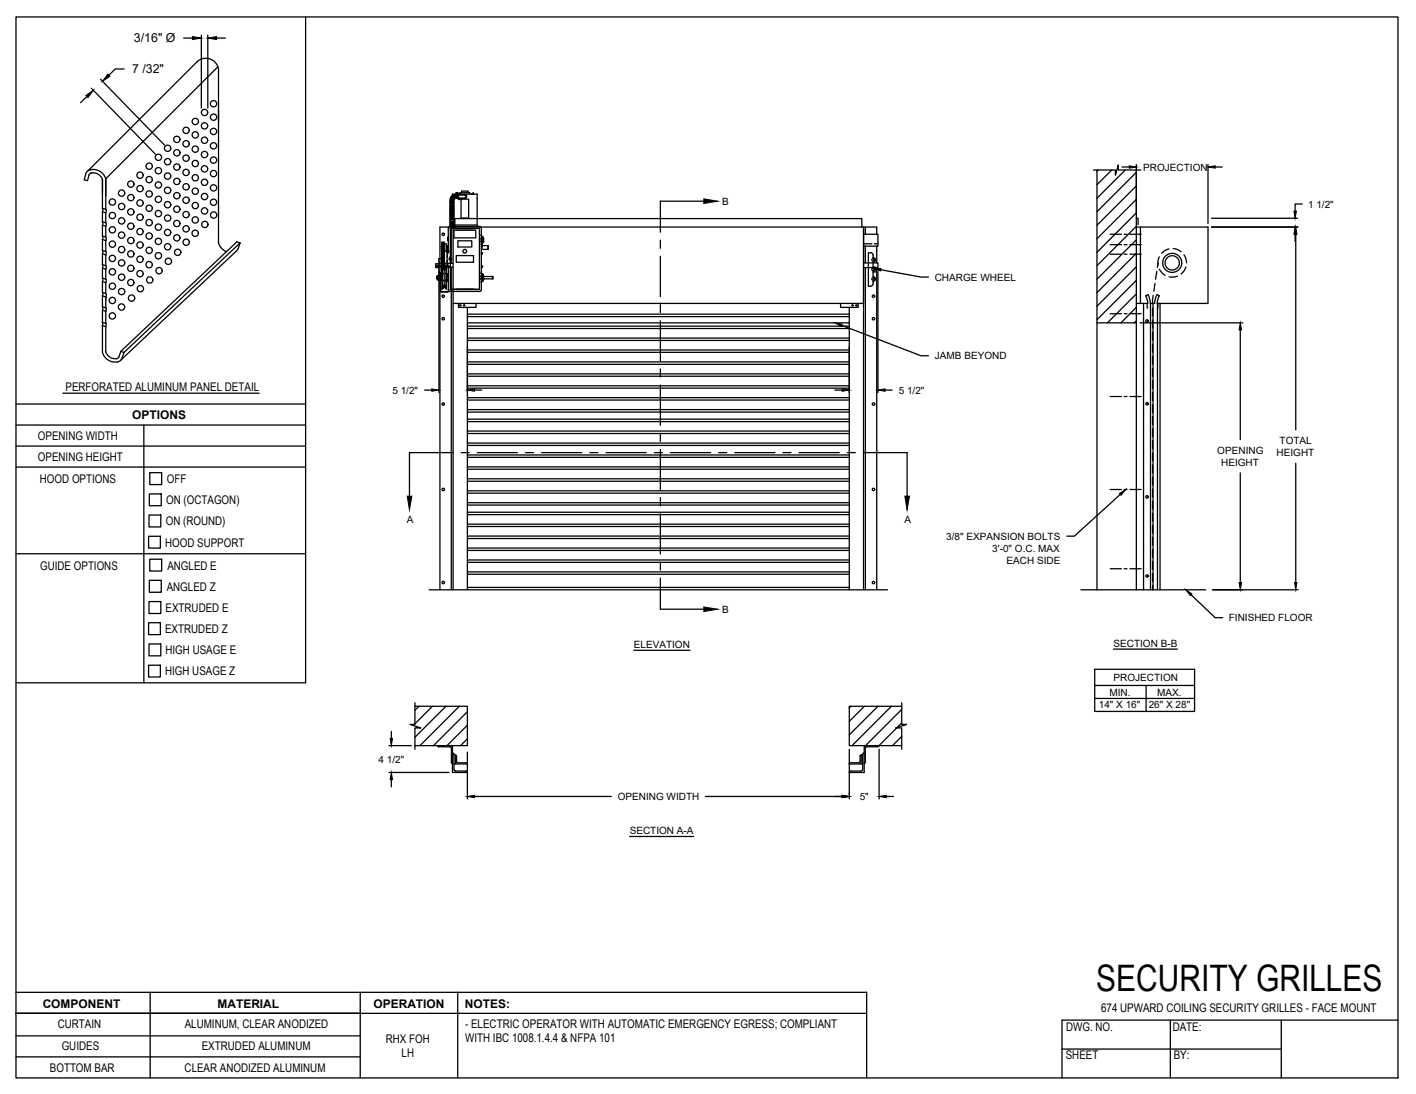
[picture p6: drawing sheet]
<svg xmlns="http://www.w3.org/2000/svg" width="279mm" height="216mm" viewBox="0 0 279 216" stroke-linecap="round" stroke-linejoin="round" font-family="sans-serif">
<!-- layer: RHX LH F.O.H. -->
<g fill="none" stroke="#000" stroke-width=".25">
<path d="M88.8 39.9v.1M88.8 39.7v.1M88.8 39.4v.1M88.9 39.5l.6 .1v.1h-.6M88.9 39.5v.2M88.9 39.8h.6v.1h-.6zM88.9 39.2v.3h.6v.1M88.9 39.2l.6 .2 .1-.1M88.9 39.2h.1M88.9 39.1v.1M88.9 39.1l.7 .2M89 38.9l-.1 .2"/>
<path d="M89 38.9h.1M89 38.9l.6 .4M89.1 38.8l-.1 .1M89.1 38.8l.5 .4M89.3 38.7l-.2 .1M89.3 38.6v-.3h1.1l.2-.1 .2 .1h3.3v6.4M89.3 38.7h.1M89.3 38.7l.4 .5M89.4 38.6l.3 .6M89.5 39.9v.1M89.5 39.7v.1M89.5 39.4v.1"/>
<path d="M89.6 38.5l-.3 .2M89.6 39.2v.1M89.6 39.2h.1M89.7 38.5l.2 .6M89.7 39.2h-.1M89.8 39.1h-.1M89.9 39.1h-.2M89.9 39.1h.1M89.9 38.5v.6M89.9 38.5h.1M90 39.1h.1M90 39.1v-.6h.1v.6"/>
<path d="M90 38.3h.3M90 38.4l-.4 .1 .2 .7M90 38.2h.1M90 38.2h.2M90 38.2h.3M90.1 39.1h.1M90.1 38.4h.1M90.2 38.2h.1M90.2 38.2v.1M90.2 39.1h.3l.1 .2 .1-.1h-.1M90.3 38.2v.1M90.3 38.2h.1"/>
<path d="M90.4 38.5h-.2v.6M90.4 39.2l.2 .2 .2-.2M90.4 38.4l.2-.2v.2M90.4 39.2h.1M90.4 38.4h.1M90.4 38.4v.8M90.5 39.2h.1M90.5 38.4h.1M90.6 39.3h.1M90.6 38.3h.1M90.6 39.2l-.1 .1M90.6 38.4h-.1"/>
<path d="M90.6 38.3l-.1 .1M90.6 38.4h.1M90.6 39.2h-.1M90.6 39.2v.1M90.6 39.2h.1M90.6 39.1v.1M90.6 38.3v.1M90.7 38.3h.1M90.7 38.4h-.1M90.7 38.4h.7M90.7 39.1h.7M90.8 38.4h.2z"/>
<path d="M90.8 39.2h.2h-.2M90.8 38.3v-.3h1.9v.3M90.8 38.4h.1M90.8 39.1v.1M91 39.3h1.5v3.7h-1.5zM91 38.4h.7a.35 .35 0 0 1 .4 .4 .35 .35 0 0 1-.4 .3M91 38.4l.7 .1a.31 .31 0 0 1 .3 .3 .31 .31 0 0 1-.3 .3M91.1 38v-.3h1.3v.3M91.6 38.4a.37 .37 0 0 1 .5 .3 .37 .37 0 0 1-.4 .4M91.6 39.1l.1 .1M91.7 39.1l-.7 .1M91.8 38.5a.32 .32 0 0 1 .2 .3 .32 .32 0 0 1-.2 .3"/>
<path d="M93.2 38.2h.1M93.2 38.2h.2M93.3 38.2v.1M93.4 38.2v.1M93.4 38.2h.1M93.4 38.3h.1M93.4 38.2l.1 .1M93.5 38.3h-.4M215.8 33.5h4.3v1.1l.6-2v.9h4.4M216.5 33.5v82.9M216.7 33.5l-.2 .3M219.4 33.5l-2.9 2.9"/>
<path d="M222 33.5l-5.5 5.6M224.2 36.7l-7.7 7.8M224.2 39.3l-7.7 7.8M224.2 33.5v82.9M224.2 34l-7.7 7.8M86 52.3h.6M86 52.5h.6M86.2 55h.1M86.2 54.6h.1M86.2 54.6v.4M86.4 55.2h.1zM86.4 55.2h.1"/>
<path d="M86.5 55.1v.1M86.5 55.1h-.1M86.5 55.1h.1M86.5 55.1l.1 .1M86.6 55.2h.1M86.6 52h-.6v.8h.6M86.7 55.3l.2 .1M86.7 54.4h-.4v.8h.4M86.7 54.2h.2M86.7 54.2v.1M86.7 54.2v1.2M86.8 52.7v63.7"/>
<path d="M86.8 51h-.2v2.8l.6 .1M86.9 52.4l.1 .1zM86.9 57.4l.2 .2h1.4l-1.5-.2M86.9 57.4v-3.4l.1 3.4M86.9 56.3h.1M87 54.3v.9M87 55.3h.1M87 51h-.2M87 54.3h.1M87 55.2v.1M87.1 54.7v.2M87.1 54.4h.1"/>
<path d="M87.1 48.5v.7v-.2M87.1 49h.1M87.1 48.9h.1M87.1 49.5h.5M87.1 48.6h.1M87.1 48.5h.1M87.1 49.4h.1M87.1 49.2h.1M87.1 48.4h.1M87.1 48.1h.6M87.1 48.3h.1M87.1 48.1h.1"/>
<path d="M87.1 49.8h.6M87.1 49.7h.1M87.1 49.6h.1M87.1 47.9h.1M87.1 50h.6v.2M87.1 50h.1M87.1 50.3h.6v.6M87.1 50.2h.1M87.1 50.5h.6M87.1 50.4h.1M87.1 50.7h.6M87.1 50.7h.1"/>
<path d="M87.1 50.9h.6v.4M87.1 50.9h.1M87.1 51.2h.6M87.1 51.1h.1M87.1 51.4h.6v.2M87.1 51.3h.1M87.1 51.6h.6v.2M87.1 51.6h.1M87.1 51.8h.1M87.1 52.1h.6v.2M87.1 52h.1M87.1 51.9h.1"/>
<path d="M87.1 52.3h1.3M87.1 52.3h.1M87.1 52.5h.1M87.1 52.8h.1M87.1 53h.1M87.1 52.9h.1M87.1 53.3h.1M87.1 53.2h.1M87.1 53.5h.1M87.1 53.4h.1M87.1 53.6h.1M87.1 53.9h.1"/>
<path d="M87.1 54.2h.1M87.1 54.1h.1M87.1 54.3h.1M87.1 55.2l.1 .1M87.2 48.6h.1l-.1 .2M87.2 48.2l.1 .2M87.2 47.9l.1 .1M87.2 49.1h.1M87.2 47.8h.5M87.2 54.4v-6.6h.5v8.5M87.2 51.9h.5M87.2 55.3h.1"/>
<path d="M87.2 54h.1M87.2 52.9h.1M87.2 53.1h.1M87.2 53.4h.1M87.2 53.6h.1M87.2 53.8h.1M87.2 54.3h.1M87.2 54.4h.1M87.2 55.2h-.1M87.2 52.6l.1 .3M87.2 52.7h-.1M87.2 53.7h-.1"/>
<path d="M87.2 54.3v1M87.3 49.1l-.1 .2M87.3 49.5l-.1 .2M87.3 49.8l-.1 .1M87.3 50l-.1 .1M87.3 50.2l-.1 .2M87.3 50.5l-.1 .1M87.3 50.7l-.1 .1M87.3 50.9v.2l-.3-.1M87.3 51.2l-.1 .1M87.3 51.4l-.1 .1M87.3 51.6l-.1 .2"/>
<path d="M87.3 51.9l-.1 .1M87.3 52.1l-.1 .1M87.3 52.3l-.1 .1M87.3 48.7h.1M87.3 49.2h.3M87.3 48.3h.1M87.3 52.6v4.4v-4.4M87.3 52.6l.2 .1v.3M87.3 49.2h.1M87.3 49.5v.1M87.3 49.5h.1M87.3 48.3v.1"/>
<path d="M87.3 49.1v.1M87.3 53l.2 .2M87.3 49.1h.1M87.3 49.6h.1M87.3 49.6h.2M87.3 49.1h.2M87.3 49.5l.2 .1M87.3 49.8h.1M87.3 54h.1M87.3 56.7v.1M87.4 48.6h.1M87.4 48.6l-.1 .1"/>
<path d="M87.4 49.6h.1M87.4 49.8h.1M87.4 55.4h.1M87.4 54h.1M87.5 55.4h-.2M87.5 48.6v.2h-.2M87.5 49.1h-.1M87.5 49.1h.1M87.5 49.8h.1M87.5 52.8h.2v.1M87.5 56.3l-.2 .2M87.5 49.5v.1"/>
<path d="M87.5 49.1l.1 .2M87.5 56.3h.1M87.5 53l.1 .2M87.5 56.5v.4h-.2M87.5 49.2h.1M87.5 48.3h.1M87.5 49.5h.1M87.5 48.7h.1M87.5 53h.2v.2M87.6 56.4l-.1 .3M87.6 48.2v.2h-.4M87.6 47.9v.1"/>
<path d="M87.6 48.6v.2M87.6 49.5v.2M87.6 49.8v.1M87.6 50v.1M87.6 50.2v.2M87.6 50.5v.1M87.6 50.7v.1M87.6 50.9v.2M87.6 51.2v.1M87.6 51.4v.1M87.6 51.6v.2M87.6 51.9v.1"/>
<path d="M87.6 52.1v.1M87.6 52.3v.1M87.6 52.6v.1M87.6 52.8v.1M87.6 56.4h.1M87.6 53.2h.1M87.7 56.3v.1M87.7 53.3h.1M87.7 53.2v.1M87.7 48.9v.1M87.7 48.5v.1M87.7 49.3v.1"/>
<path d="M87.7 47.9v.4M87.7 48.1h.1M87.7 49.7h.1M87.7 50.4h.1M87.7 50.7h.1M87.7 51.1h.1M87.7 52h.5M87.7 51.9v.1M87.7 53.2h.1M87.7 48.1h.4v1.5h-.4M87.7 49.6v.4M87.7 52.3v.2"/>
<path d="M87.7 52.6v.1M87.7 52.8h.1M87.7 56.4h.1M87.8 56.5v.4h.2M87.8 56.5v.2M87.8 52.8l-.1 .4M87.8 56.3l.2 .2M87.8 56.3h.1M87.8 55.4h.2M87.9 54h-.1M87.9 55.4h.1M87.9 54h.1"/>
<path d="M88 53l-.2 .2M88 56.7v.1M88 52.9v.1M88 56.9h.1M88 52.6l-.2 .2M88 53h.1M88 52.6v.3M88 52.6h.1M88.1 48.5h.4M88.1 49.2h.1M88.1 52.6l-.1 4.3M88.1 54h.1v1.6h-.1"/>
<path d="M88.1 52.8h.4M88.2 55.4v.1M88.2 54.1h.1M88.2 55h.1M88.2 54.6h.1M88.2 54.2h.3M88.2 54.4h.3M88.2 55.5h.1M88.2 51.4l.1 .8M88.2 49.7v1.1M88.3 48.6h.2M88.3 49.3v-.7l-.1 1"/>
<path d="M88.3 49.7h-.1M88.3 49.7h.1M88.3 49.3v.3l-.1 .1M88.3 55.5h-.1M88.3 55.2h.2h-.2M88.3 49.2h.2M88.3 55.2h.2M88.3 49.7v.3M88.3 54.1v.1M88.3 54.4v.2M88.3 55v.5M88.3 48.7h.2"/>
<path d="M88.3 55.4h.2M88.3 54.6h.2M88.3 55h.2M88.4 47.3h.1M88.4 47h.1M88.4 46.9v.6M88.4 46.9v.1M88.4 47.4h.1M88.4 49.6v.1h-.2M88.4 49.6h.1M88.4 49.7h.1M88.4 49.8h-.1"/>
<path d="M88.4 49.8l-.1-.2h.2l-.3 1.5 .3 1.5M88.4 46.9h.1M88.4 49.6v.1M88.4 52.5l-1.3 .1M88.5 47.2l-.1 .3M88.5 47l-.1 .2M88.8 52.6h-.3v4.6l.2 .3M88.8 57.5h5.9M88.8 51.1h.2M88.8 51.1l.1 .1 .1-.1M88.8 51.1h.1M88.8 51.1l.1-.1 .1 .1"/>
<path d="M88.8 40.9h.1a.37 .37 0 0 1 .3-.2 .37 .37 0 0 1 .3 .3l-.3-.1-.3 .1zM88.8 57.1l2.9-.1 2.9 .1M88.8 45.1l2.9 .1 2.9-.1M88.8 50.8l-.2 .3 .2 .2M88.8 43.2l.6-.1 .1 .3a.35 .35 0 0 0-.3-.3 .35 .35 0 0 0-.4 .3zM88.8 43.2a.35 .35 0 0 1 .4-.4 .35 .35 0 0 1 .3 .4M88.8 42.4a.35 .35 0 0 1 .4-.3 .35 .35 0 0 1 .3 .3M88.8 42.2a.35 .35 0 0 1 .4-.3 .35 .35 0 0 1 .3 .3M88.8 42a.35 .35 0 0 1 .4-.3 .35 .35 0 0 1 .3 .3M88.8 41.8a.35 .35 0 0 1 .4-.3 .35 .35 0 0 1 .3 .3M88.8 41.5a.35 .35 0 0 1 .4-.4 .35 .35 0 0 1 .3 .4M88.8 41.3a.35 .35 0 0 1 .4-.4 .35 .35 0 0 1 .3 .4"/>
<path d="M88.8 40.7l.1 .1M88.8 43.9v.1M88.8 44.6v.1M88.8 44.1v.1M88.8 44.3v.1M88.8 40.2v.1M88.8 40.4v.1M88.9 43.6a.33 .33 0 0 1 .3-.3 .33 .33 0 0 1 .3 .3M88.9 42.8l.4-.1 .2 .1v.2a.38 .38 0 0 0-.3-.3 .38 .38 0 0 0-.4 .3zM88.9 42.6l.4-.1 .2 .1v.2a.38 .38 0 0 0-.3-.3 .38 .38 0 0 0-.4 .3zM88.9 41.4h.5l.1 .3a.37 .37 0 0 0-.3-.3 .37 .37 0 0 0-.4 .3zM88.9 51.4h.1"/>
<path d="M88.9 50.8h.1M88.9 43.7h.6M88.9 43.1a.38 .38 0 0 1 .6 0M88.9 42.4a.38 .38 0 0 1 .6 0M88.9 42.2a.38 .38 0 0 1 .6 0M88.9 42a.38 .38 0 0 1 .6 0M88.9 41.8a.38 .38 0 0 1 .6 0M88.9 41.4a.35 .35 0 0 1 .3-.2 .35 .35 0 0 1 .3 .2M88.9 41.3a.35 .35 0 0 1 .3-.3 .35 .35 0 0 1 .3 .3M88.9 40.7h.6M88.9 40.8h.6M88.9 40v.2"/>
<path d="M88.9 40.3v.1M88.9 40.5v.2M88.9 40.8v.1M88.9 41.8h.1M88.9 42h.1M88.9 42.2h.1M88.9 42.4h.1M88.9 43.1h.1M88.9 43.7v.2h.6v-.2M88.9 44v.1M88.9 44.2v.1M88.9 44.4h.6v.2h-.6z"/>
<path d="M88.9 44.7h.1M88.9 45.1v5.8M88.9 51.3v5.8M88.9 40h.6v.2h-.6M88.9 40.3h.6v.1h-.6M88.9 40.5h.6v.2M88.9 44h.6v.1h-.6M88.9 44.2h.6v.1h-.6M88.9 44.7h.6M88.9 45.1h5.7v12h-5.7M88.9 43.6v.2M89 51.1h.1"/>
<path d="M89 44.8v7.2M89 52.7v63.7M89.4 52h-2.8v.7h2.8M89.4 44.8v71.6M89.4 59.9h81M89.4 43.6l.1 .2M89.5 43.9v.1M89.5 44.6v.1M89.5 44.1v.1M89.5 44.3v.1M89.5 40.2v.1M89.5 40.4v.1"/>
<path d="M89.5 42.6a.37 .37 0 0 0-.3-.2 .37 .37 0 0 0-.4 .2 .35 .35 0 0 1 .4-.3 .35 .35 0 0 1 .3 .3M89.5 40.7v.1M89.5 40.8v.1M89.5 41.8h.1M89.5 42h.1M89.5 42.2h.1M89.5 42.4h.1M89.5 43.1h.1M89.6 44.4h4.5M89.6 45.4h4.3v1.5h-4.3zM89.7 44.8v-1.7h80.4v1.7M90 50.4h3.4v1.4h-3.4z"/>
<path d="M90.4 47.5h2.7v1.2h-2.7zM90.5 59.9v.8h3.4v-.8M94.9 54.6h.1M94.9 47.1l.5 .1zM94.9 54.6h.5M94.9 54.5h.5M94.9 55.2h.5M94.9 47.7h.5M94.9 47.1h.5M95 55h2.2M95 47.1v-2.1l-.2-.3h-6.2l-.1 .3v4.6h.3M95 53.9h.1"/>
<path d="M95 46.5h.1M95 54.6h.1M95 54.6h.2M95 47.6h.1M95 55h.1M95 47.2h.1M95 47.2h.2M95 53.9l.4 .6M95 53.9l.4 .5M95 46.5l.4 .5M95 55.7h.1M95 48.3h.1"/>
<path d="M95 55.2v2l-.3 .3M95 49.2h1.3M95 49.8h.1M95 52.5h.2v.3M95 52.8h.2M95 50.2h.1M95 49.9h.1M95 47.2v.4M95 47.7v6.8M95 54.6v.4M95 46.5l.4 .6M95.1 49.9l-.1 .2"/>
<path d="M95.1 49.8v.4M95.1 49.8v.1M95.1 50.1v.1M95.1 55h.1M95.1 47.2h.1M95.1 47.5v.1M95.1 54.7l.1-.1-.1 .4v-.1M95.1 47.2v.3v-.3M95.1 47.5l.1 .1M95.1 54.1h.2M95.1 48.1v.7l-.1 .2M95.1 48.5h1.2v.7v-.7"/>
<path d="M95.1 55.5h.2zM95.1 47.6h.1M95.2 47.6h.2h-.4M95.2 52.7v.1M95.2 47.2h.1M95.2 47.6h.1M95.3 54.1v.2M95.3 55.3v.2M95.3 54.4h.1M95.3 46.9h.1M95.3 55.2h.1M95.3 47.8h.1"/>
<path d="M95.3 46.9l.1 .1M95.3 54.4l.1 .1M95.3 54.6h-.1M95.3 47.1h-.1M95.4 47.8l-.4 .5M95.4 55.2l-.4 .5M95.4 54.4h.1M95.4 47h.1M95.4 47.7l-.1 .1M95.4 55.1l-.1 .1M95.4 47.1h.1M95.4 55.2h.1"/>
<path d="M95.4 47.7h.1M95.4 47.7l-.4 .6M95.4 47.1v.6M95.4 54.5v.7M95.4 54.6h1.8M97.2 54.6h.1M97.2 54.6v.4M97.2 55h.1M165.9 59.9v.8h3.4v-.8M170.4 51.9h2.8v.9h-2.8M170.4 46.2h2.8v2.4h-2.8M170.4 48.1h1.6"/>
<path d="M170.4 44.8v71.6M170.8 44.8v1.4M170.8 48.6v3.3M170.8 52.8v63.6M172.3 50.8a.48 .48 0 0 1 .4 .5 .48 .48 0 0 1-.4 .5v.9h.5M172.3 52.7a.48 .48 0 0 1 .4 .5 .48 .48 0 0 1-.4 .5M172.3 50.8l-.1-.7-.2-.2h-.7v6.6h.5l.4-.3 .1-.7a.48 .48 0 0 0 .4-.4 .48 .48 0 0 0-.4-.5v-.9M172.3 53.7h.5M172.5 48.1h.7M173 46.2v-1.4h-86.2v7.2M173 48.6v3.3M173 52.8v63.6"/>
<path d="M219.1 50.2h2.2M219.1 48.3h2.2M219.1 46.2h2.2M221.8 50.2h.6M221.8 48.3h.6M221.8 46.2h.6M222.9 50.2h2.3M222.9 48.3h2.3M222.9 46.2h2.3M224.2 42l-7.7 7.8M224.2 44.8h14.2v15.1h-10.1l.1-.8 .4-.7-.5-.3M224.2 43.1h.4v1.2"/>
<path d="M224.2 44.7l-7.7 7.7M224.2 47.3l-7.7 7.8M224.2 50l-7.7 7.8M224.2 52.7l-7.7 7.7M224.2 55.3l-7.7 7.8M224.2 58l-5.7 5.7M225 44.8v15.1M225.6 59.9v56.5M226.4 59.9v.9h.1M226.5 58.1l.4 1 .1 .8h.8l.1-.8 .4-1M226.5 58.1l-.4 .3 .3 .7 .1 .8h-2.3M227 59.9v56.5"/>
<path d="M227.5 59.9v56.5M227.5 58.3l-.1 1.7M227.9 55.9l-.2 1.6M228.3 53.6l-.3 1.5M228.4 59.9v56.5M228.5 59.9v.9h-.2M228.5 51.9l-.1 .9M228.7 50.7l-.2 .9v.7M228.7 53.1l.6 .7 .6 .5M228.9 59.9v56.5M230.7 49.1l-.7 .3-.8 .6M231.5 49.1l.8 .2 .7 .4"/>
<path d="M232.3 54.5l-.9 .2-.7-.1M233.6 50.3l.4 .6 .1 1M234 52.7l-.2 .6-.7 .8M92.2 60.7v55.7M92.2 63.7h75.4M92.2 73.8h75.4M92.2 74.3h75.4M92.2 71.4h75.4M92.2 71.9h75.4M92.2 69.1h75.4M92.2 69.5h75.4M92.2 66.7h75.4"/>
<path d="M92.2 67.2h75.4M92.2 64.4h75.4M92.2 64.8h75.4M92.2 78.5h75.4M92.2 79h75.4M92.2 76.1h75.4M92.2 76.6h75.4M92.2 62h75.4M92.2 62.5h75.4M167.6 60.7v55.7M216.5 63.7h7.7M219.1 61.9h2.2"/>
<path d="M219.1 78.3h2.2M221.8 61.9h.6M221.8 78.3h.6M222.9 61.9h2.3M222.9 78.3h2.3M224.2 60.6l-3 3.1M224.2 63.3l-.4 .4M227.4 60.8v1.6M227.4 63.2v1.5M227.4 65.6v1.5M227.4 67.9v1.6M227.4 70.3v1.6"/>
<path d="M227.4 72.7v1.6M227.4 75.1v1.6M227.4 77.4v1.6M227.4 79.8v1.6M92.2 80.8h75.4M92.2 81.3h75.4M92.2 87.4h75.4M92.2 87.9h75.4M92.2 85.1h75.4M92.2 85.6h75.4M92.2 82.7h75.4M92.2 83.2h75.4"/>
<path d="M92.2 92.1h75.4M92.2 92.6h75.4M92.2 89.8h75.4M92.2 90.3h75.4M92.2 99.2h75.4M92.2 99.7h75.4M92.2 96.9h75.4M92.2 97.3h75.4M92.2 94.5h75.4M92.2 95h75.4M219.1 96.6h2.2M221.8 96.6h.6"/>
<path d="M222.9 96.6h2.3M227.4 82.2v1.6M227.4 84.6v1.6M227.4 87v1.6M227.4 89.4v1.6M227.4 91.7v1.6M227.4 94.1v1.6M227.4 96.5v1.6M227.4 98.9v1.6M84.7 116.4h90.4M92.2 115.9h75.4M92.2 105.8h75.4"/>
<path d="M92.2 106.3h75.4M92.2 103.4h75.4M92.2 103.9h75.4M92.2 101.1h75.4M92.2 101.6h75.4M92.2 110.5h75.4M92.2 111h75.4M92.2 108.2h75.4M92.2 108.6h75.4M92.2 112.9h75.4M92.2 113.3h75.4M213.3 116.4h24.6"/>
<path d="M219.1 112.2h2.2M221.8 112.2h.6M222.9 112.2h2.3M227.4 101.3v1.5M227.4 103.7v1.5M227.4 106v1.6M227.4 108.4v1.6M227.4 110.8v1.6M227.4 113.2v1.6M227.4 115.5v.9M81.9 139.4h10.3v7.8h-10.3M81.9 138.7v4.3h-1l2.1 .7h-1.1v4.2"/>
<path d="M82.7 139.4l-.8 .8M85.3 139.4l-3.4 3.4M88 139.4l-6.1 6.1M90.6 139.4l-7.7 7.8M167.9 139.4l-.3 .3M170.6 139.4l-3 3M173.2 139.4l-5.6 5.6M175.9 139.4l-7.8 7.8M177.9 139.4h-10.3v7.8h10.3M177.9 138.7v4.3h1l-2.1 .7h1.1v4.2M177.9 140l-7.1 7.2M81.7 143l-.2 .2"/>
<path d="M86.5 147.4l-.2-.3 3 .1v5.2h2.9M86.6 147.4h2.2M88.8 147.4l.2 .2M89 150.5l.3 .2M89.1 147.6v2.9M89.3 148.6l.3 .3M89.3 150.7h.1M89.6 148.9v3l.3 .2M89.6 149h.3M89.9 149l.2 .2 .1 1.3h1.8l.2 .3h-2.6M89.9 149v1.8M89.9 152.2h2"/>
<path d="M91.9 152.1l.3 .3M92.2 140.5l-6.7 6.7M92.2 143.1l-4 4.1M92.2 145.8l-1.3 1.4M167.9 152.2h2M169.9 149l-.2 .2-.1 1.3h-1.8l-.2 .3h2.6M169.9 149h.3M169.9 149v1.8M170.2 151.9l-.3 .2M170.5 148.6l-.3 .3v3M170.5 150.7h.1M171 147.4l-.3 .2v2.9l-.2 .2"/>
<path d="M171 147.4h2.2M173.5 147.2h-3v5.2h-2.9l.3-.3M173.5 147.1l-.3 .3M176.9 143.7l-3.5 3.5M177.9 142.7l-.9 .9M177.9 145.3l-1.8 1.9"/>
<circle cx="87.5" cy="58.5" r=".24"/>
<circle cx="87.5" cy="46.2" r=".24"/>
<circle cx="88.9" cy="51.1" r=".16"/>
<circle cx="88.9" cy="51.1" r=".24"/>
<circle cx="91.7" cy="49.6" r=".37"/>
<circle cx="172.3" cy="55.1" r=".24"/>
<circle cx="172.3" cy="53.2" r=".24"/>
<circle cx="172.3" cy="51.3" r=".24"/>
<circle cx="172.3" cy="58.5" r=".24"/>
<circle cx="231.3" cy="51.9" r="1.41"/>
<circle cx="231.3" cy="51.9" r="1.88"/>
<circle cx="87.5" cy="62.9" r=".24"/>
<circle cx="87.5" cy="79.7" r=".24"/>
<circle cx="90.8" cy="60.3" r=".12"/>
<circle cx="91.6" cy="60.3" r=".12"/>
<circle cx="168.2" cy="60.3" r=".12"/>
<circle cx="169" cy="60.3" r=".12"/>
<circle cx="172.3" cy="62.9" r=".24"/>
<circle cx="172.3" cy="79.7" r=".24"/>
<circle cx="226.3" cy="63.3" r=".24"/>
<circle cx="226.3" cy="79.7" r=".24"/>
<circle cx="87.5" cy="96.6" r=".24"/>
<circle cx="172.3" cy="96.6" r=".24"/>
<circle cx="226.3" cy="98.1" r=".24"/>
<circle cx="87.5" cy="115" r=".24"/>
<circle cx="172.3" cy="115" r=".24"/>
<circle cx="226.3" cy="113.7" r=".24"/>
</g>
<!-- layer: ANNOTATIONS -->
<g fill="none" stroke="#000" stroke-width=".25">
<path d="M17.2 19.1l-1.3 1.2M18 17.4l12.6 13M19.8 15.6l12.7 13M24.5 13.6h-1.7l-1.3 1.2M36.2 7.5h1.8M39.7 6.9v14.4M41 6.9v14.4M42.7 7.5h1.8M221.4 33h1.4M224.2 32.5v9.9M238.4 32.5v11.6M239.8 33h1.4"/>
<path d="M86.6 53.4v24.1M173.2 53.5v24M173.8 53.2l7.9 1.5h1.5M239.1 44.8h17M239.1 43.1h16.9M255.5 46.2v1.4M255.7 46.2v38.7M257 40.3h-1.5v1.4M83.8 77h1.4M92.2 68.5v9M93.6 77h1.5M164.7 77h1.5"/>
<path d="M166.1 64.2l15.6 6h1.5M167.6 68.5v9M174.6 77h1.4M224.9 63.7h20.3M244.7 65.1v21.7M221.1 97.6l-9.1 8.2h-1.5M244.7 93.3v21.7M255.7 91.4v23.6M235 117.4l4.8 4.5h1.5M239.3 116.4h16.8M125.1 128.3h11M216 132.1h19.7v8.3h-19.7z"/>
<path d="M216 135.3h19.7M216 137.8h19.7M219.7 128.1h12.6M226.1 135.3v5.1M76.8 147.2h4.4M76.8 152.4h11.8M77.2 144.3v1.4M77.2 153.9v1.4M92.2 148.4v9.3M93.6 157.2h27M139.2 157.2h27M167.6 147.9v9.8"/>
<path d="M173.5 147.9v9.8M174.9 157.2h1.4M124.2 165.1h12.7"/>
</g>
<g fill="#000" stroke="#000" stroke-width=".2">
<path d="M17 18.8l1.4-1-1 1.4zM21.3 14.6l.4 .4-1.5 1zM38 7.2l1.7 .3-1.7 .3zM41 7.5l1.7-.3v.6zM222.8 32.7l1.4 .3-1.4 .2zM238.4 33l1.4-.3v.5zM172.4 53h1.4v.5zM255.5 44.8l.3 1.4h-.5zM255.3 41.7h.5l-.3 1.4zM255.7 44.8l.2 1.4h-.5zM85.2 76.8l1.4 .2-1.4 .2zM92.2 77l1.4-.2v.4z"/>
<path d="M164.8 63.7l1.4 .3-.2 .4zM166.2 76.8l1.4 .2-1.4 .2zM173.2 77l1.4-.2v.4zM244.7 63.7l.3 1.4h-.5zM220.9 97.4l1.2-.8-.9 1.1zM234 116.4l1.2 .8-.3 .3zM244.5 115h.5l-.3 1.4zM255.4 115h.5l-.2 1.4zM77 145.7h.4l-.2 1.5zM77.2 152.4l.2 1.5h-.4zM92.2 157.2l1.4-.2v.4zM166.2 157l1.4 .2-1.4 .2z"/>
<path d="M173.5 157.2l1.4-.2v.4z"/>
</g>
<!-- layer: RHX LH F.O.H. -->
<path d="M92.2 66.5h.1" fill="none" stroke="#000" stroke-width=".2"/>
<!-- layer: SECTION CUTS -->
<g fill="none" stroke="#000" stroke-width=".25">
<path d="M138.9 39.7h-8.6v6.1M130.3 47.4v1.6M130.3 50.6v7.9M130.3 60.1v1.6M130.3 63.3v7.9M130.3 72.8v1.6M130.3 76v7.9M89.4 89.3h-8.6v8.6M91 89.3h1.6M94.2 89.3h7.9M103.7 89.3h1.6M106.9 89.3h7.9"/>
<path d="M116.4 89.3h1.6M119.6 89.3h7.9M129.1 89.3h1.6M130.3 85.5v1.6M130.3 88.7v7.9M130.3 98.2v1.6M132.3 89.3h7.9M141.8 89.3h1.6M145 89.3h7.9M154.5 89.3h1.6M157.7 89.3h7.9M167.2 89.3h1.6"/>
<path d="M170.4 89.3h8.6v8.6M130.3 101.4v7.9M130.3 110.9v1.6M130.3 114.1v6.1h8.6"/>
</g>
<path d="M138.9 39.2l2.7 .5-2.7 .5zM80.3 97.9h1l-.5 2.7zM178.5 97.9h1l-.5 2.7zM138.9 119.8l2.7 .4-2.7 .5z" fill="#000" stroke="#000" stroke-width=".2"/>
<!-- layer: DETAILS -->
<g fill="none" stroke="#000" stroke-width=".25">
<path d="M38.9 12.2a2.53 2.53 0 0 1 4.2 1.3v10.5M38.9 12.2l-21.6 21.6M43 13.2l-22.1 22.1M16.9 34.4l-.3 1.1 .7 .2 .2-1.1M17.7 33.5a2.59 2.59 0 0 1 3.2 1.8M17.9 34.2a1.94 1.94 0 0 1 2.3 1.2v5.7l.7 .2v-6M18 33.4a1.26 1.26 0 0 0-1.1 1M18.1 34.1l-.6 .5M43.1 21.8v26.1a2.59 2.59 0 0 0 1.5 1.8M20.2 57.7v.7M20.2 49.4v.7M20.2 52.2v.7"/>
<path d="M20.2 54.9v.7M20.2 43.8v.6M20.2 41.1v.7M20.2 46.6v.7M20.2 47.3l.7 .2v2.1l-.7-.2zM20.2 50.1l.7 .2v2.1l-.7-.2zM20.9 42l-.7-.2v2l.7 .2M20.9 44.7l-.7-.2v2.1l.7 .2M20.9 53.1l-.7-.2v2l.7 .2M20.9 55.8l-.7-.2v2.1l.7 .2M20.9 58.6l-.7-.2v2.1l.7 .2M20.9 42v2"/>
<path d="M20.9 44.7v2.1M20.9 53.1v2M20.9 55.8v2.1M20.9 58.6v2.1M20.9 41.3v.7M20.9 43.9v.7M20.9 46.8v.7M20.9 49.6v.7M20.9 52.4v.7M20.9 55.1v.7M20.9 57.9v.7M47.4 47.9a2.44 2.44 0 0 1-.8 1.7l-22.7 21.4"/>
<path d="M47.4 47.9l-22.9 21.7M47.4 47.9l-.7-.2-22.9 21.6M20.2 63.6v.7M20.2 60.5v.7M20.2 69.5a2.49 2.49 0 0 0 3.6 1.7l.3-.6 .4-1-.7-.3-.3 1.1M20.2 61.2l.7 .2v2.4l-.7-.2zM20.9 69.4a1.76 1.76 0 0 0 2.5 1.2l.1-.2M20.9 63.8v.6M20.9 64.5l-.7-.2v5.2M20.9 64.5v4.9M20.9 60.7v.7"/>
<circle cx="22.2" cy="39.9" r=".62"/>
<circle cx="24" cy="38.1" r=".62"/>
<circle cx="25.8" cy="36.3" r=".62"/>
<circle cx="25.8" cy="39" r=".62"/>
<circle cx="27.6" cy="34.6" r=".62"/>
<circle cx="27.6" cy="37.2" r=".62"/>
<circle cx="29.4" cy="32.8" r=".62"/>
<circle cx="29.4" cy="38.3" r=".62"/>
<circle cx="29.4" cy="35.4" r=".62"/>
<circle cx="31.3" cy="36.5" r=".62"/>
<circle cx="31.3" cy="31" r=".62"/>
<circle cx="31.3" cy="33.7" r=".62"/>
<circle cx="31.3" cy="39.3" r=".62"/>
<circle cx="33.1" cy="31.9" r=".62"/>
<circle cx="33.1" cy="34.7" r=".62"/>
<circle cx="33.1" cy="29.3" r=".62"/>
<circle cx="33.1" cy="37.6" r=".62"/>
<circle cx="34.9" cy="33" r=".62"/>
<circle cx="34.9" cy="38.6" r=".62"/>
<circle cx="34.9" cy="27.5" r=".62"/>
<circle cx="34.9" cy="35.8" r=".62"/>
<circle cx="34.9" cy="30.2" r=".62"/>
<circle cx="36.7" cy="25.7" r=".62"/>
<circle cx="36.7" cy="34" r=".62"/>
<circle cx="36.7" cy="36.9" r=".62"/>
<circle cx="36.7" cy="31.2" r=".62"/>
<circle cx="36.7" cy="39.5" r=".62"/>
<circle cx="36.7" cy="28.4" r=".62"/>
<circle cx="38.5" cy="24" r=".62"/>
<circle cx="38.5" cy="26.6" r=".62"/>
<circle cx="38.5" cy="29.4" r=".62"/>
<circle cx="38.5" cy="35.1" r=".62"/>
<circle cx="38.5" cy="32.3" r=".62"/>
<circle cx="38.5" cy="37.7" r=".62"/>
<circle cx="40.4" cy="24.8" r=".62"/>
<circle cx="40.4" cy="33.3" r=".62"/>
<circle cx="40.4" cy="30.5" r=".62"/>
<circle cx="40.4" cy="27.7" r=".62"/>
<circle cx="40.4" cy="22.2" r=".62"/>
<circle cx="40.4" cy="38.8" r=".62"/>
<circle cx="40.4" cy="36" r=".62"/>
<circle cx="42.1" cy="31.6" r=".62"/>
<circle cx="42.1" cy="34.3" r=".62"/>
<circle cx="42.1" cy="37.1" r=".62"/>
<circle cx="42.1" cy="20.5" r=".62"/>
<circle cx="42.1" cy="28.8" r=".62"/>
<circle cx="42.1" cy="39.9" r=".62"/>
<circle cx="42.1" cy="23.1" r=".62"/>
<circle cx="42.1" cy="25.9" r=".62"/>
<circle cx="22.2" cy="56.5" r=".62"/>
<circle cx="22.2" cy="51" r=".62"/>
<circle cx="22.2" cy="45.3" r=".62"/>
<circle cx="22.2" cy="48.2" r=".62"/>
<circle cx="22.2" cy="59.3" r=".62"/>
<circle cx="22.2" cy="42.5" r=".62"/>
<circle cx="22.2" cy="53.6" r=".62"/>
<circle cx="24" cy="57.5" r=".62"/>
<circle cx="24" cy="40.8" r=".62"/>
<circle cx="24" cy="43.6" r=".62"/>
<circle cx="24" cy="49.2" r=".62"/>
<circle cx="24" cy="51.9" r=".62"/>
<circle cx="24" cy="46.4" r=".62"/>
<circle cx="24" cy="54.7" r=".62"/>
<circle cx="25.8" cy="47.5" r=".62"/>
<circle cx="25.8" cy="55.8" r=".62"/>
<circle cx="25.8" cy="44.7" r=".62"/>
<circle cx="25.8" cy="50.1" r=".62"/>
<circle cx="25.8" cy="52.9" r=".62"/>
<circle cx="25.8" cy="41.8" r=".62"/>
<circle cx="26" cy="58.8" r=".62"/>
<circle cx="27.6" cy="54" r=".62"/>
<circle cx="27.6" cy="48.4" r=".62"/>
<circle cx="27.6" cy="45.7" r=".62"/>
<circle cx="27.6" cy="51.2" r=".62"/>
<circle cx="27.6" cy="40.1" r=".62"/>
<circle cx="27.6" cy="42.9" r=".62"/>
<circle cx="27.7" cy="57" r=".62"/>
<circle cx="29.4" cy="52.2" r=".62"/>
<circle cx="29.4" cy="41.1" r=".62"/>
<circle cx="29.4" cy="43.9" r=".62"/>
<circle cx="29.4" cy="46.6" r=".62"/>
<circle cx="29.4" cy="49.4" r=".62"/>
<circle cx="29.5" cy="55.3" r=".62"/>
<circle cx="31.3" cy="50.5" r=".62"/>
<circle cx="31.3" cy="47.6" r=".62"/>
<circle cx="31.3" cy="44.8" r=".62"/>
<circle cx="31.3" cy="42.2" r=".62"/>
<circle cx="31.4" cy="53.4" r=".62"/>
<circle cx="33.1" cy="43" r=".62"/>
<circle cx="33.1" cy="45.9" r=".62"/>
<circle cx="33.1" cy="48.7" r=".62"/>
<circle cx="33.1" cy="40.4" r=".62"/>
<circle cx="33.2" cy="51.6" r=".62"/>
<circle cx="34.9" cy="46.9" r=".62"/>
<circle cx="34.9" cy="44.1" r=".62"/>
<circle cx="34.9" cy="41.3" r=".62"/>
<circle cx="35.1" cy="49.8" r=".62"/>
<circle cx="36.7" cy="45.2" r=".62"/>
<circle cx="36.7" cy="42.3" r=".62"/>
<circle cx="36.7" cy="47.8" r=".62"/>
<circle cx="38.5" cy="46" r=".62"/>
<circle cx="38.5" cy="40.6" r=".62"/>
<circle cx="38.5" cy="43.4" r=".62"/>
<circle cx="40.4" cy="41.6" r=".62"/>
<circle cx="40.4" cy="44.3" r=".62"/>
<circle cx="42.2" cy="42.4" r=".62"/>
<circle cx="22.2" cy="62.3" r=".62"/>
<circle cx="24" cy="60.6" r=".62"/>
</g>
<!-- layer: TITLE BLOCK -->
<g fill="none" stroke="#000" stroke-width=".25">
<path d="M3.2 3.3h272.6v209.4h-272.6zM60.3 3.3v131.4h-57.1M3.2 79.7h57.1M12.4 77.6h38.7M3.2 88h57.1M3.2 92.2h57.1M3.2 83.9h57.1M28.4 83.9v50.8M29.5 97.5h2.3v2.3h-2.3zM29.5 93.3h2.4v2.3h-2.4zM3.2 109.3h57.1M29.3 105.8h2.3v2.4h-2.3z"/>
<path d="M29.4 118.7h2.3v2.4h-2.3zM29.4 101.6h2.3v2.4h-2.3zM29.5 114.5h2.3v2.4h-2.3zM29.5 110.4h2.4v2.3h-2.4zM29.3 122.9h2.3v2.3h-2.3zM29.3 131.3h2.3v2.3h-2.3zM29.4 127.1h2.3v2.3h-2.3zM3.2 195.8h167.8v16.9M29.6 195.8v16.9M71.1 200h-67.9h167.8M71.1 195.8v16.9M90.3 195.8v16.9"/>
<path d="M3.2 208.6h67.9M3.2 204.4h67.9M209.6 207h43.2M230.9 201.3v11.4M252.8 201.3v11.4M275.8 201.3h-66.2v11.4"/>
</g>
<text font-size="7.2" x="216.3" y="195.5">SECURITY GRILLES</text>
<g font-size="2.4">
<text x="26.4" y="8.4">3/16&quot; Ø</text>
<text x="26.1" y="14.5">7 /32&quot;</text>
<text x="12.9" y="77.1">PERFORATED ALUMINUM PANEL DETAIL</text>
<text x="26.1" y="82.6">OPTIONS</text>
<text x="7.5" y="86.8">OPENING WIDTH</text>
<text x="7.5" y="91">OPENING HEIGHT</text>
<text x="7.9" y="95.3">HOOD OPTIONS</text>
<text x="32.9" y="95.4">OFF</text>
<text x="32.8" y="99.5">ON (OCTAGON)</text>
<text x="32.6" y="107.9">HOOD SUPPORT</text>
<text x="32.7" y="103.7">ON (ROUND)</text>
<text x="7.9" y="112.4">GUIDE OPTIONS</text>
<text x="33" y="112.4">ANGLED E</text>
<text x="32.9" y="116.6">ANGLED Z</text>
<text x="32.6" y="124.9">EXTRUDED Z</text>
<text x="32.7" y="120.7">EXTRUDED E</text>
<text x="32.7" y="129.1">HIGH USAGE E</text>
<text x="32.6" y="133.3">HIGH USAGE Z</text>
<text x="8.4" y="198.9">COMPONENT</text>
<text x="11.4" y="202.8">CURTAIN</text>
<text x="36.5" y="202.9">ALUMINUM, CLEAR ANODIZED</text>
<text x="42.9" y="198.8">MATERIAL</text>
<text x="73.7" y="198.9">OPERATION</text>
<text x="91.7" y="198.9">NOTES:</text>
<text x="91.8" y="202.8">- ELECTRIC OPERATOR WITH AUTOMATIC EMERGENCY EGRESS; COMPLIANT</text>
<text x="210.4" y="203.6">DWG. NO.</text>
<text x="217.3" y="199.8">674 UPWARD COILING SECURITY GRILLES - FACE MOUNT</text>
<text x="231.4" y="203.4">DATE:</text>
<text x="12.2" y="207.3">GUIDES</text>
<text x="39.8" y="207.2">EXTRUDED ALUMINUM</text>
<text x="76.1" y="205.8">RHX FOH</text>
<text x="79.2" y="208.6">LH</text>
<text x="91.8" y="205.7">WITH IBC 1008.1.4.4 &amp; NFPA 101</text>
<text x="210.3" y="209.1">SHEET</text>
<text x="231.6" y="209">BY:</text>
<text x="9.8" y="211.5">BOTTOM BAR</text>
<text x="36.4" y="211.6">CLEAR ANODIZED ALUMINUM</text>
</g>
<g font-size="2">
<text x="225.6" y="33.7">PROJECTION</text>
<text x="142.5" y="40.5">B</text>
<text x="258.1" y="41">1 1/2&quot;</text>
<text x="184.4" y="55.4">CHARGE WHEEL</text>
<text x="184.5" y="70.9">JAMB BEYOND</text>
<text x="77.4" y="77.7">5 1/2&quot;</text>
<text x="177.3" y="77.7">5 1/2&quot;</text>
<text x="240.2" y="89.6">OPENING</text>
<text x="252.5" y="87.7">TOTAL</text>
<text x="241" y="91.9">HEIGHT</text>
<text x="251.9" y="90">HEIGHT</text>
<text x="80.3" y="103.2">A</text>
<text x="178.5" y="103.2">A</text>
<text x="186.7" y="106.5">3/8&quot; EXPANSION BOLTS</text>
<text x="195.8" y="108.9">3'-0&quot; O.C. MAX</text>
<text x="198.6" y="111.3">EACH SIDE</text>
<text x="142.5" y="121">B</text>
<text x="242.5" y="122.6">FINISHED FLOOR</text>
<text x="125.1" y="127.9">ELEVATION</text>
<text x="219.7" y="127.7">SECTION B-B</text>
<text x="218.9" y="137.3">MIN.</text>
<text x="219.7" y="134.4">PROJECTION</text>
<text x="228.3" y="137.3">MAX.</text>
<text x="216.8" y="139.7">14&quot; X 16&quot;</text>
<text x="226.7" y="139.7">26&quot; X 28&quot;</text>
<text x="74.7" y="150.5">4 1/2&quot;</text>
<text x="121.9" y="157.9">OPENING WIDTH</text>
<text x="169.6" y="157.9">5&quot;</text>
<text x="124.2" y="164.7">SECTION A-A</text>
</g>
</svg>
